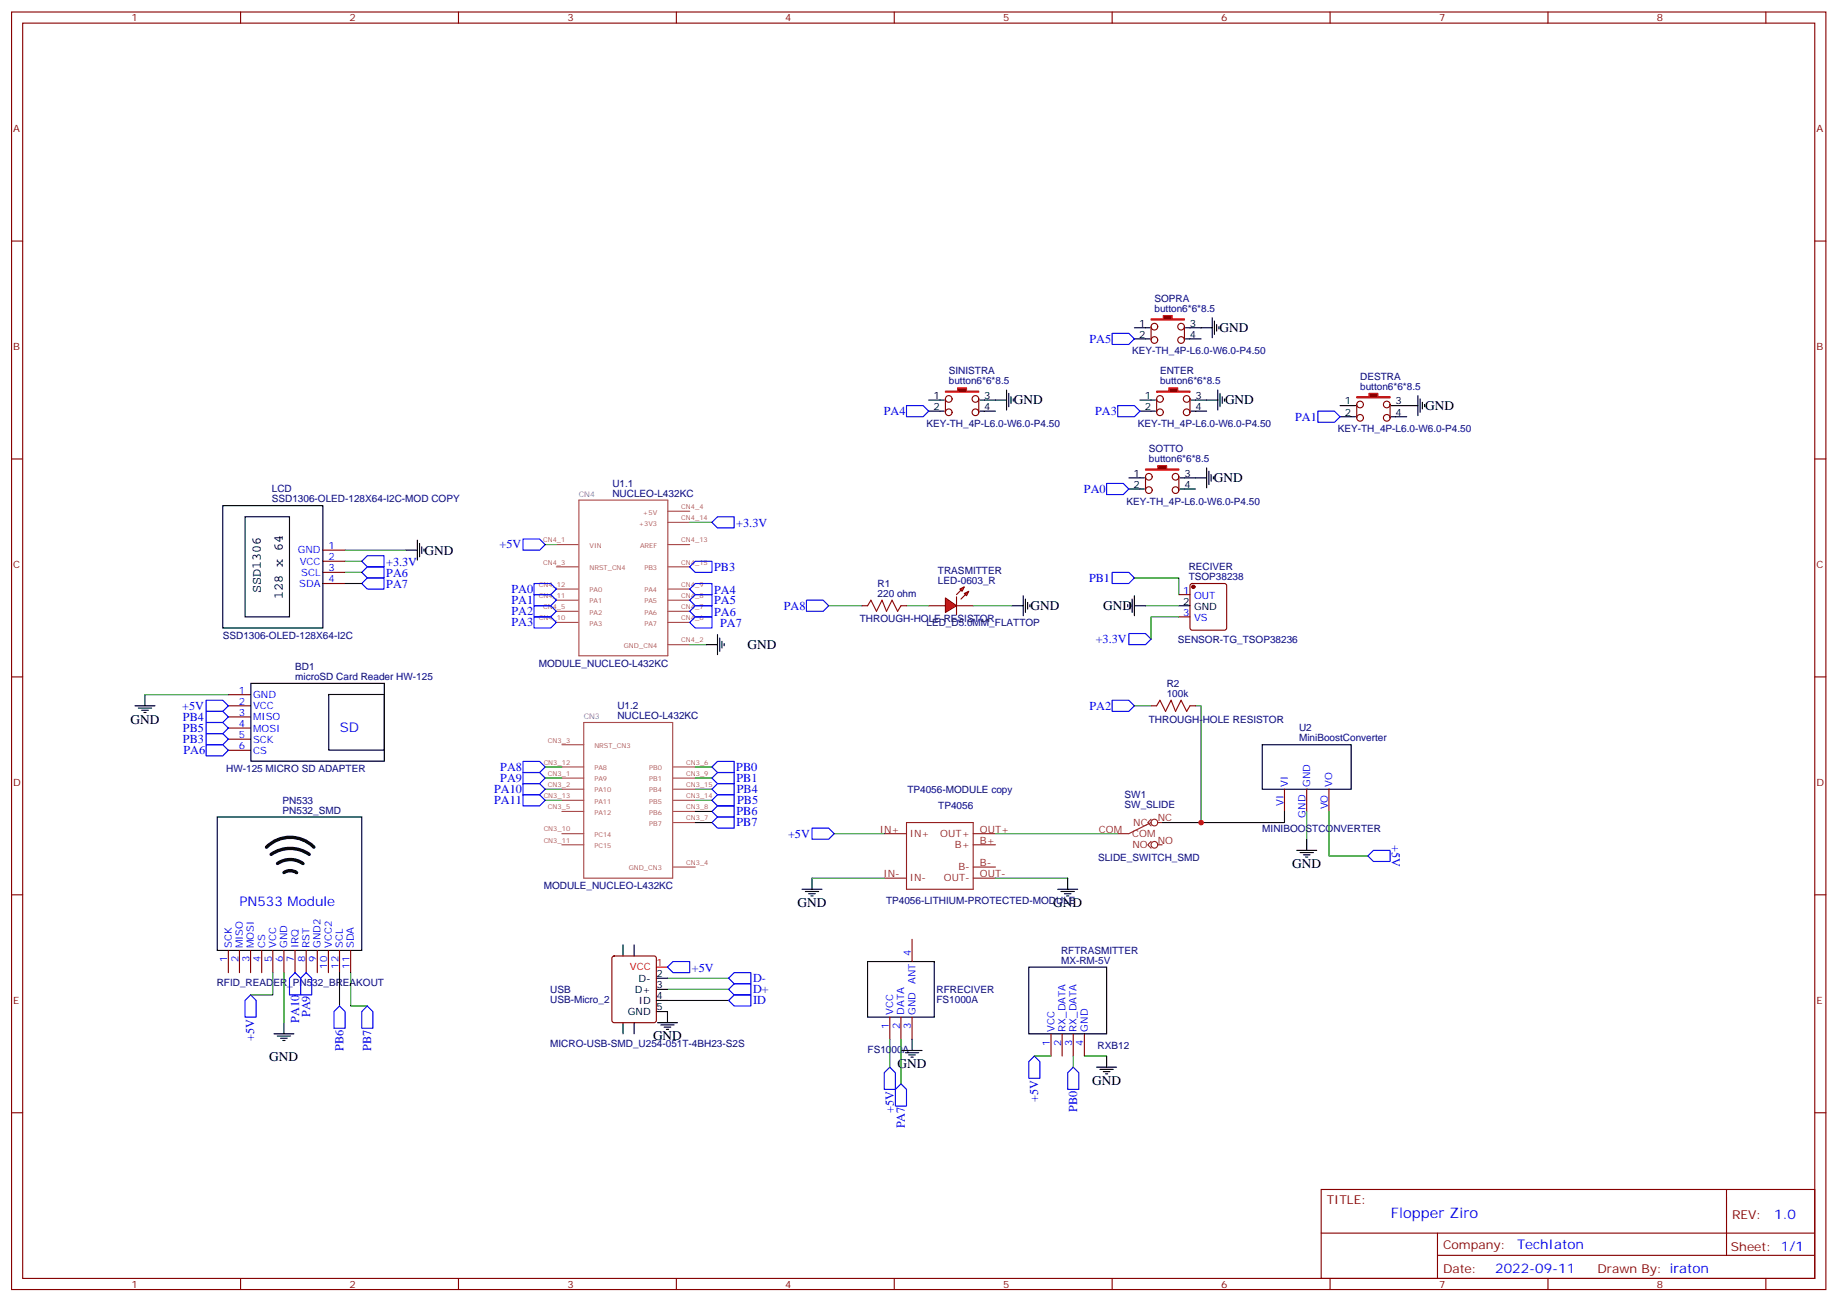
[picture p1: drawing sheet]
<svg xmlns="http://www.w3.org/2000/svg" width="583mm" height="413mm" viewBox="0 0 583 413" stroke-linecap="round" stroke-linejoin="round" font-family="sans-serif">
<g fill="none" stroke="#870000" stroke-width=".35">
<path d="M3.7 3.8h575.7v405.4h-575.7zM7.2 7.3h568.7v398.3h-568.7zM76.3 3.8v3.5M145.5 3.8v3.5M214.6 3.8v3.5M283.8 3.8v3.5M352.9 3.8v3.5M422.1 3.8v3.5M491.2 3.8v3.5M560.4 3.8v3.5M3.7 76.5h3.5M575.9 76.5h3.5"/>
<path d="M3.7 145.6h3.5M575.9 145.6h3.5M102.4 174.6h7.1M102.4 178.1h7.1M102.4 181.6h7.1M102.4 185.1h7.1M3.7 214.8h3.5M575.9 214.8h3.5M3.7 283.9h3.5M575.9 283.9h3.5M72.5 301.6v7M76 301.6v7"/>
<path d="M79.5 301.6v7M83 301.6v7M86.6 301.6v7M90.1 301.6v7M93.6 301.6v7M97.2 301.6v7M100.7 301.6v7M104.2 301.6v7M107.7 301.6v7M111.3 301.6v7M3.7 353.1h3.5M575.9 353.1h3.5"/>
<path d="M419.2 377.4h156.7v28.2h-156.7zM547.9 377.4v20.9M419.3 391.2h156.4M456.2 398.3h119.5M456.2 391.2v14.2M76.3 405.6v3.6M145.5 405.6v3.6M214.6 405.6v3.6M283.8 405.6v3.6M352.9 405.6v3.6M422.1 405.6v3.6M491.2 405.6v3.6"/>
<path d="M560.4 405.6v3.6"/>
</g>
<g fill="none" stroke="#a64a4a" stroke-width=".35">
<path d="M183.7 158.7h28.2v49.4h-28.2zM176.5 179.8h7M176.5 172.8h7M211.9 179.8h7M211.9 172.8h7M211.9 165.7h7M211.9 162.2h7M176.5 197.5h7M176.5 190.4h7M176.5 186.9h7M176.5 194h7M211.9 197.5h7"/>
<path d="M211.9 190.4h7M211.9 186.9h7M211.9 194h7M211.9 204.5h7M178.3 236.3h6.9M185.2 229.2h28.3v49.4h-28.3zM178.3 246.9h6.9M178.3 250.4h6.9M178.3 243.3h6.9M178.3 257.5h6.9M178.3 253.9h6.9M213.7 246.9h6.9"/>
<path d="M213.7 250.4h6.9M213.7 243.3h6.9M213.7 257.5h6.9M213.7 253.9h6.9M178.3 264.5h6.9M178.3 268h6.9M213.7 275.1h6.9M213.7 261h6.9"/>
</g>
<g fill="none" stroke="#00f" stroke-width=".35">
<path d="M114.8 178.1l1.8-1.8h5.2v3.5h-5.2zM165.9 171h5.3l1.8 1.8-1.8 1.8h-5.3zM220.6 178.1h5.3v3.5h-5.3l-1.7-1.8zM225.9 165.7l1.8-1.7h5.3v3.5h-5.3zM114.8 181.6l1.8-1.8h5.2v3.6h-5.2zM114.8 185.1l1.8-1.7h5.2v3.5h-5.2zM165.9 245.1h5.3l1.8 1.8-1.8 1.7h-5.3zM165.9 248.6h5.3l1.8 1.8-1.8 1.8h-5.3zM165.9 241.6h5.3l1.8 1.7-1.8 1.8h-5.3zM165.9 252.2h5.3l1.8 1.7-1.8 1.8h-5.3zM225.9 243.3l1.8-1.7h5.3v3.5h-5.3zM225.9 246.9l1.8-1.8h5.3v3.5h-5.3z"/>
<path d="M225.9 253.9l1.8-1.7h5.3v3.5h-5.3zM225.9 250.4l1.8-1.8h5.3v3.6h-5.3zM227.7 255.7h5.3v3.5h-5.3l-1.8-1.7zM225.9 261l1.8-1.8h5.3v3.5h-5.3zM79.5 315.7l1.8 1.7v5.3h-3.5v-5.3zM107.7 319.2l1.8 1.8v5.2h-3.5v-5.2zM116.6 319.2l1.7 1.8v5.2h-3.5v-5.2z"/>
</g>
<g fill="none" stroke="#000" stroke-width=".35">
<path d="M294.7 126.9h3.5M294.7 130.5h3.5M70.7 160.4h31.7v38.8h-31.7zM77.8 164h14.1v31.7h-14.1zM128.9 174.6h3.5M132.4 171.4v6.3M133.1 172.4v4.3M133.8 173.5v2.1M134.5 174.2v.7M224.2 204.5h3.5M227.7 201.4v6.3M228.4 202.4v4.3"/>
<path d="M229.1 203.5v2.1M229.8 204.2v.7M68.9 259.2h45.9v42.4h-45.9zM86.9 328h6.4M88 328.7h4.2M89 329.4h2.2M89.7 330.1h.8M90.1 324.5v3.5"/>
</g>
<g fill="none" stroke="#008700" stroke-width=".35">
<path d="M109.5 174.6h19.4M109.5 178.1h5.3M218.9 165.7h7M109.5 181.6h5.3M109.5 185.1h5.3M218.9 204.5h5.3M173 246.9h5.3M173 250.4h5.3M173 243.3h5.3M173 253.9h5.3M220.6 246.9h5.3M220.6 243.3h5.3"/>
<path d="M220.6 257.5h5.3M220.6 261h5.3M86.6 308.6v7.1h-7.1M90.1 308.6v15.9M107.7 308.6v10.6M111.3 308.6v10.6h5.3"/>
</g>
<path d="M88.1 274a7.1 7.1 0 0 1 8 0M90.1 276.9l1.1-.5 1.2-.1 1.7 .6M98.1 271.1a10.6 10.6 0 0 0-12.1 0M99.6 268.8a10.6 10.6 0 0 0-15 0" fill="none" stroke="#000" stroke-width="1.1"/>
<path d="M300 124.1h3.9v-1.1h2.8v1.1h3.9v.4h-10.6z" fill="#870000" stroke="#f00" stroke-width=".35"/>
<g fill="none" stroke="#870000" stroke-width=".35">
<path d="M300 126.6v4.2M310.6 126.6v4.2"/>
<circle cx="301.1" cy="130.8" r="1.06"/>
<circle cx="301.1" cy="126.6" r="1.06"/>
<circle cx="309.5" cy="126.6" r="1.06"/>
<circle cx="309.5" cy="130.8" r="1.06"/>
</g>
<path d="M360 104h3.5M360 107.5h3.5M298.2 126.9h1.4M298.2 130.5h1.4M310.9 126.9h5M310.9 130.5h5" fill="none" stroke="#000" stroke-width=".35"/>
<path d="M365.3 101.2h3.8v-1.1h2.9v1.1h3.8v.3h-10.5z" fill="#870000" stroke="#f00" stroke-width=".35"/>
<g fill="none" stroke="#870000" stroke-width=".35">
<path d="M365.3 103.6v4.3M367.4 103.6a1.06 1.06 0 0 0-1.5-.9 1.06 1.06 0 0 0-.3 1.7 1.06 1.06 0 0 0 1.7-.4l.1-.4M375.8 103.6a1.06 1.06 0 0 1-1.4 1 1.06 1.06 0 0 1-.3-1.7 1.06 1.06 0 0 1 1.7 .4v4.6"/>
<circle cx="366.3" cy="107.9" r="1.06"/>
<circle cx="374.8" cy="107.9" r="1.06"/>
</g>
<path d="M363.5 104h1.4M363.5 107.5h1.4M376.2 104h4.9M376.2 107.5h4.9M425.2 128.7h3.6M425.2 132.2h3.6" fill="none" stroke="#000" stroke-width=".35"/>
<path d="M430.5 125.9h3.9v-1.1h2.8v1.1h3.9v.3h-10.6z" fill="#870000" stroke="#f00" stroke-width=".35"/>
<g fill="none" stroke="#870000" stroke-width=".35">
<path d="M430.5 128.3v4.3M441.1 128.3v4.3"/>
<circle cx="431.6" cy="132.6" r="1.06"/>
<circle cx="431.6" cy="128.3" r="1.06"/>
<circle cx="440.1" cy="128.3" r="1.06"/>
<circle cx="440.1" cy="132.6" r="1.06"/>
</g>
<path d="M428.8 128.7h1.4M428.8 132.2h1.4M441.5 128.7h4.9M441.5 132.2h4.9M358.2 151.6h3.5M358.2 155.2h3.5" fill="none" stroke="#000" stroke-width=".35"/>
<path d="M363.5 148.8h3.9v-1.1h2.8v1.1h3.9v.4h-10.6z" fill="#870000" stroke="#f00" stroke-width=".35"/>
<g fill="none" stroke="#870000" stroke-width=".35">
<path d="M363.5 151.3v4.2M374.1 151.3v4.2"/>
<circle cx="364.6" cy="151.3" r="1.06"/>
<circle cx="364.6" cy="155.5" r="1.06"/>
<circle cx="373" cy="151.3" r="1.06"/>
<circle cx="373" cy="155.5" r="1.06"/>
</g>
<path d="M361.7 126.9h3.6M361.7 130.5h3.6M361.7 151.6h1.4M361.7 155.2h1.4M374.4 151.6h5M374.4 155.2h5" fill="none" stroke="#000" stroke-width=".35"/>
<path d="M367 124.1h3.9v-1.1h2.8v1.1h3.9v.4h-10.6z" fill="#870000" stroke="#f00" stroke-width=".35"/>
<g fill="none" stroke="#870000" stroke-width=".35">
<path d="M367 126.6v4.2M377.6 126.6v4.2"/>
<circle cx="368.1" cy="126.6" r="1.06"/>
<circle cx="368.1" cy="130.8" r="1.06"/>
<circle cx="376.6" cy="126.6" r="1.06"/>
<circle cx="376.6" cy="130.8" r="1.06"/>
</g>
<path d="M365.3 126.9h1.4M365.3 130.5h1.4M378 126.9h4.9M378 130.5h4.9" fill="none" stroke="#000" stroke-width=".35"/>
<g fill="#f00" stroke="#870000" stroke-width=".35">
<path d="M300 189.7l3.5 2.5-3.5 2.1z"/>
<path d="M303.5 189.4v5.6z"/>
</g>
<g fill="#870000" stroke="#870000" stroke-width=".35">
<path d="M303.5 188.7l1.4-1.4z"/>
<path d="M306.4 188.7l-1.5 1.4z"/>
</g>
<g fill="#f00" stroke="#870000" stroke-width=".35">
<path d="M304.6 186.9l1.4-.7-.7 1.4z"/>
<path d="M306 188.3l1.4-.7-.7 1.4z"/>
</g>
<g fill="none" stroke="#870000" stroke-width=".35">
<path d="M273.5 192.2h1.8M285.9 192.2h1.8M294.7 192.2h5.3M303.5 192.2h5.3M374.1 188.7h3.5M374.1 195.7h3.5M377.8 185.3l.5-.2h10.2l.5 .2 .3 .5v13.4l-.3 .5-.5 .3h-10.2l-.5-.3-.2-.5v-13.4zM72.5 220.4h7M72.5 223.9h7M72.5 227.5h7M72.5 231h7M72.5 234.5h7"/>
<path d="M72.5 238.1h7M365.3 223.9h1.7M377.6 223.9h1.8M407.6 250.4v7.1M414.7 250.4v7.1M421.7 250.4v7.1M289.4 298v7.1M194.4 303.5l.5-.2h12.7l.6 .4 .1 20.1-.5 .6-12.9 .1-.7-.5v-20zM282.4 322.7v7.1M285.9 322.7v7.1M289.4 322.7v7.1M333.5 328v7.1"/>
<path d="M337 328v7.1M340.6 328v7.1M344.1 328v7.1"/>
</g>
<g fill="none" stroke="#000" stroke-width=".35">
<path d="M381.1 104h3.6M384.7 100.8v6.4M385.4 101.9v4.2M386.1 102.9v2.2M386.8 103.6v.8M315.9 126.9h3.5M319.4 123.8v6.3M320.1 124.8v4.2M320.8 125.9v2.1M321.5 126.6v.7M382.9 126.9h3.5M386.4 123.8v6.3"/>
<path d="M387.1 124.8v4.2M387.8 125.9v2.1M388.5 126.6v.7M446.4 128.7h3.5M449.9 125.5v6.4M450.6 126.6v4.2M451.3 127.6v2.2M452 128.3v.7M379.4 151.6h3.5M382.9 148.4v6.4M383.6 149.5v4.2M384.3 150.6v2.1"/>
<path d="M385 151.3v.7M321.2 192.2h3.5M324.7 189v6.4M325.4 190.1v4.2M326.1 191.1v2.2M326.8 191.8v.7M357.9 191.8v.7M358.6 191.1v2.2M359.3 190.1v4.2M360 192.2h3.5M360 189v6.4M374.1 192.2h3.5"/>
<path d="M79.6 216.8h42.3v24.7h-42.3zM42.8 223.9h6.4M43.9 224.6h4.2M44.9 225.4h2.2M45.6 226.1h.8M46 220.4v3.5M104.3 220.3h17.6v17.7h-17.6zM400.5 236.3h28.3v14.1h-28.3zM257.7 278.6v3.6M338.8 278.6v3.6M411.5 269.8h6.3M412.5 270.5h4.3"/>
<path d="M413.6 271.2h2.1M414.3 271.9h.7M414.7 266.3v3.5M197.7 299.8v3.5M201.2 299.8v3.5M254.5 282.2h6.3M255.6 282.9h4.2M256.6 283.6h2.1M257.3 284.3h.7M335.6 282.2h6.4M336.7 282.9h4.2M337.7 283.6h2.2"/>
<path d="M338.5 284.3h.7M208.3 313.9h3.5M208.3 310.4h3.5M208.3 317.4h3.5M275.3 305.1h21.2v17.6h-21.2zM326.5 306.8h24.7v21.2h-24.7zM197.7 324.5v3.5M201.2 324.5v3.5M208.3 321h3.5v3.5M208.6 324.5h6.4M209.7 325.2h4.2M210.7 325.9h2.2"/>
<path d="M211.5 326.6h.7M286.2 333.3h6.4M287.3 334h4.2M288.4 334.7h2.1M289.1 335.4h.7M289.4 329.8v3.5M348 338.6h6.3M349 339.3h4.3M351.2 335.1v3.5M350.1 340h2.1M350.8 340.7h.7"/>
</g>
<circle cx="378.7" cy="186.2" r=".53" fill="#870000" stroke="#870000" stroke-width=".35"/>
<g fill="none" stroke="#00f" stroke-width=".35">
<path d="M352.9 105.8h5.3l1.8 1.7-1.8 1.8h-5.3zM287.7 128.7h5.2l1.8 1.8-1.8 1.7h-5.2zM354.7 128.7h5.3l1.7 1.8-1.7 1.7h-5.3zM418.2 130.5h5.3l1.7 1.7-1.7 1.8h-5.3zM351.2 153.4h5.2l1.8 1.8-1.8 1.7h-5.2zM169.5 185.1h5.3l1.7 1.8-1.7 1.8h-5.3zM169.5 188.7h5.3l1.7 1.7-1.7 1.8h-5.3zM169.5 192.2h5.3l1.7 1.8-1.7 1.7h-5.3zM169.5 195.7h5.3l1.7 1.8-1.7 1.7h-5.3zM218.9 186.9l1.7-1.8h5.3v3.6h-5.3zM218.9 190.4l1.7-1.7h5.3v3.5h-5.3zM218.9 194l1.7-1.8h5.3v3.5h-5.3z"/>
<path d="M218.9 197.5l1.7-1.8h5.3v3.5h-5.3zM255.9 190.4h5.3l1.8 1.8-1.8 1.8h-5.3zM352.9 181.6h5.3l1.8 1.8-1.8 1.7h-5.3zM358.2 201h5.3l1.8 1.8-1.8 1.7h-5.3zM65.4 222.2h5.3l1.8 1.7-1.8 1.8h-5.3zM65.4 225.7h5.3l1.8 1.8-1.8 1.7h-5.3zM65.4 229.2h5.3l1.8 1.8-1.8 1.8h-5.3zM65.4 232.8h5.3l1.8 1.7-1.8 1.8h-5.3zM65.4 236.3h5.3l1.8 1.8-1.8 1.7h-5.3zM352.9 222.2h5.3l1.8 1.7-1.8 1.8h-5.3zM257.7 262.7h5.3l1.7 1.8-1.7 1.8h-5.3zM434.1 271.6l1.7-1.8h5.3v3.5h-5.3z"/>
<path d="M93.6 308.6l1.8 1.8v5.3h-3.5v-5.3zM97.2 308.6l1.7 1.8v5.3h-3.5v-5.3zM211.8 306.8l1.8-1.7h5.3v3.5h-5.3zM231.2 310.4l1.8-1.8h5.3v3.5h-5.3zM231.2 313.9l1.8-1.8h5.3v3.6h-5.3zM231.2 317.4l1.8-1.7h5.3v3.5h-5.3zM282.4 338.6l1.7 1.8v5.3h-3.5v-5.3zM328.2 335.1l1.8 1.7v5.3h-3.5v-5.3zM340.6 338.6l1.7 1.8v5.3h-3.5v-5.3zM285.9 343.9l1.8 1.8v5.2h-3.6v-5.2z"/>
</g>
<g fill="none" stroke="#008700" stroke-width=".35">
<path d="M173 172.8h3.5M263 192.2h10.5M287.7 192.2h7M308.8 192.2h12.4M360 183.4h14.1v5.3M363.5 192.2h10.6M374.1 195.7h-8.8v7.1M46 220.4h26.5M360 223.9h5.3M379.4 223.9h1.7v37.1M220.6 250.4h5.3M220.6 253.9h5.3"/>
<path d="M407.6 257.5v3.5h-38.8M414.7 257.5v8.8M421.7 257.5v14.1h12.4M257.7 278.6h22.9M264.7 264.5h15.9M315.9 278.6h22.9M315.9 264.5h38.8M211.8 310.4h19.4M211.8 313.9h19.4M211.8 317.4h19.4M282.4 329.8v8.8M285.9 329.8v14.1"/>
<path d="M328.2 335.1h5.3M340.6 335.1v3.5M344.1 335.1h7.1"/>
</g>
<path d="M208.3 306.8h3.5" fill="none" stroke="#f00" stroke-width=".35"/>
<g fill="none" stroke="#8c2424" stroke-width=".35">
<path d="M365.3 259.9l-1.1 1.1 1.1 1M280.6 264.5h7.1M280.6 278.6h7.1M287.7 261h21.1v21.2h-21.1zM308.8 264.5h7.1M308.8 278.6h7.1M308.8 268h7.1M308.8 275.1h7.1M365.3 267l-1.1 1 1.1 1.1M365.3 261l-7.1 3.5h-3.5M367.4 261h1.4M367.4 268h1.4"/>
<circle cx="366.3" cy="268" r="1.06"/>
<circle cx="366.3" cy="261" r="1.06"/>
</g>
<path d="M275.3 192.2l1.1-1.8 1.7 3.6 1.8-3.6 1.4 3.6 1.8-3.6 1.7 3.6 1.1-1.8M367 223.9l1.1-1.7 1.8 3.5 1.7-3.5 1.4 3.5 1.8-3.5 1.8 3.5 1-1.8" fill="none" stroke="#a10000" stroke-width=".35"/>
<circle cx="381.1" cy="261" r=".88" fill="#c00"/>
<text font-size="4.6" fill="#00f" x="441.3" y="386.4">Flopper Ziro</text>
<g font-size="4.2">
<text x="387" y="105.4">GND</text>
<text x="321.7" y="128.3">GND</text>
<text x="388.7" y="128.3">GND</text>
<text x="452.2" y="130.1">GND</text>
<text x="385.2" y="153">GND</text>
<text x="134.7" y="176">GND</text>
<text x="82.7" y="188.3" transform="rotate(-90 82.7 188.3)">SSD1306</text>
<text x="89.8" y="190" transform="rotate(-90 89.8 190)">128 x 64</text>
<text x="327" y="193.6">GND</text>
<text x="350.1" y="193.6">GND</text>
<text x="237.2" y="206">GND</text>
<text x="41.4" y="229.6">GND</text>
<text x="410.1" y="275.4">GND</text>
<text x="253.1" y="287.8">GND</text>
<text x="334.2" y="287.8">GND</text>
<text x="207.2" y="330.1">GND</text>
<text x="85.5" y="336.5">GND</text>
<text x="284.8" y="338.9">GND</text>
<text x="346.6" y="344.2">GND</text>
</g>
<g font-size="4.2" fill="#00f">
<text x="107.8" y="232.3">SD</text>
<text x="76" y="287.4">PN533 Module</text>
<text x="563" y="386.7">1.0</text>
<text x="481.4" y="396.2">TechIaton</text>
<text x="474.5" y="404">2022-09-11</text>
</g>
<g font-size="3.9" fill="#00f">
<text x="345.7" y="108.8">PA5</text>
<text x="280.5" y="131.7">PA4</text>
<text x="347.5" y="131.7">PA3</text>
<text x="411" y="133.5">PA1</text>
<text x="344" y="156.4">PA0</text>
<text x="233.7" y="167.2">+3.3V</text>
<text x="158.5" y="174">+5V</text>
<text x="122.5" y="179.5">+3.3V</text>
<text x="122.6" y="183">PA6</text>
<text x="226.6" y="181">PB3</text>
<text x="345.6" y="184.6">PB1</text>
<text x="122.6" y="186.5">PA7</text>
<text x="162.3" y="188.2">PA0</text>
<text x="162.3" y="191.6">PA1</text>
<text x="226.6" y="188.4">PA4</text>
<text x="226.6" y="191.6">PA5</text>
<text x="162.3" y="195.1">PA2</text>
<text x="226.6" y="195.3">PA6</text>
<text x="248.7" y="193.5">PA8</text>
<text x="162.3" y="198.6">PA3</text>
<text x="228.5" y="198.9">PA7</text>
<text x="347.7" y="204">+3.3V</text>
<text x="57.8" y="225.2">+5V</text>
<text x="345.7" y="225.2">PA2</text>
<text x="58.1" y="228.7">PB4</text>
<text x="58.1" y="232.2">PB5</text>
<text x="58.1" y="235.7">PB3</text>
<text x="58.2" y="239.3">PA6</text>
<text x="158.8" y="244.6">PA8</text>
<text x="233.6" y="244.5">PB0</text>
<text x="156.8" y="251.7">PA10</text>
<text x="158.8" y="248.1">PA9</text>
<text x="233.7" y="248.1">PB1</text>
<text x="233.8" y="251.7">PB4</text>
<text x="156.8" y="255.1">PA11</text>
<text x="233.9" y="255.2">PB5</text>
<text x="233.7" y="262.2">PB7</text>
<text x="233.7" y="258.7">PB6</text>
<text x="250.1" y="265.8">+5V</text>
<text x="441.6" y="268.2" transform="rotate(90 441.6 268.2)">+5V</text>
<text x="219.5" y="308.3">+5V</text>
<text x="239" y="311.6">D-</text>
<text x="239" y="315.2">D+</text>
<text x="98.4" y="322.7" transform="rotate(-90 98.4 322.7)">PA9</text>
<text x="239" y="318.7">ID</text>
<text x="94.9" y="324.6" transform="rotate(-90 94.9 324.6)">PA10</text>
<text x="80.7" y="330.1" transform="rotate(-90 80.7 330.1)">+5V</text>
<text x="109" y="333.4" transform="rotate(-90 109 333.4)">PB6</text>
<text x="117.8" y="333.4" transform="rotate(-90 117.8 333.4)">PB7</text>
<text x="283.6" y="353.1" transform="rotate(-90 283.6 353.1)">+5V</text>
<text x="329.5" y="349.6" transform="rotate(-90 329.5 349.6)">+5V</text>
<text x="341.8" y="352.8" transform="rotate(-90 341.8 352.8)">PB0</text>
<text x="287.1" y="358" transform="rotate(-90 287.1 358)">PA7</text>
</g>
<g font-size="3.9" fill="#800">
<text x="421" y="382">TITLE:</text>
<text x="549.6" y="386.7">REV:</text>
<text x="457.9" y="396.2">Company:</text>
<text x="549.3" y="396.8">Sheet: 1/1</text>
<text x="457.9" y="403.9">Date:</text>
<text x="506.9" y="403.9">Drawn By: iraton</text>
</g>
<g font-size="3.2" fill="#800">
<text x="41.8" y="6.8">1</text>
<text x="110.9" y="6.8">2</text>
<text x="180.1" y="6.8">3</text>
<text x="249.2" y="6.8">4</text>
<text x="318.3" y="6.8">5</text>
<text x="387.5" y="6.8">6</text>
<text x="456.6" y="6.8">7</text>
<text x="525.8" y="6.8">8</text>
<text x="4.2" y="41.9">A</text>
<text x="576.4" y="41.9">A</text>
<text x="4.2" y="111.1">B</text>
<text x="576.4" y="111.1">B</text>
<text x="4.2" y="180.2">C</text>
<text x="576.4" y="180.2">C</text>
<text x="4.2" y="249.3">D</text>
<text x="576.4" y="249.3">D</text>
<text x="4.2" y="318.5">E</text>
<text x="576.4" y="318.5">E</text>
<text x="41.8" y="408.6">1</text>
<text x="110.9" y="408.6">2</text>
<text x="180.1" y="408.6">3</text>
<text x="249.2" y="408.6">4</text>
<text x="318.3" y="408.6">5</text>
<text x="387.5" y="408.6">6</text>
<text x="456.6" y="408.6">7</text>
<text x="525.8" y="408.6">8</text>
</g>
<g font-size="3.2" fill="#000080">
<text x="366.3" y="95.8">SOPRA</text>
<text x="366.3" y="99.1">button6*6*8.5</text>
<text x="359.3" y="112.5">KEY-TH_4P-L6.0-W6.0-P4.50</text>
<text x="301.1" y="118.8">SINISTRA</text>
<text x="368.1" y="118.8">ENTER</text>
<text x="301.1" y="122">button6*6*8.5</text>
<text x="368.1" y="122">button6*6*8.5</text>
<text x="431.6" y="123.8">button6*6*8.5</text>
<text x="431.6" y="120.5">DESTRA</text>
<text x="294" y="135.4">KEY-TH_4P-L6.0-W6.0-P4.50</text>
<text x="361" y="135.4">KEY-TH_4P-L6.0-W6.0-P4.50</text>
<text x="424.5" y="137.2">KEY-TH_4P-L6.0-W6.0-P4.50</text>
<text x="364.6" y="143.5">SOTTO</text>
<text x="364.6" y="146.7">button6*6*8.5</text>
<text x="194.3" y="154.4">U1.1</text>
<text x="86.2" y="159.4">SSD1306-OLED-128X64-I2C-MOD COPY</text>
<text x="86.2" y="156.2">LCD</text>
<text x="194.3" y="157.6">NUCLEO-L432KC</text>
<text x="357.5" y="160.1">KEY-TH_4P-L6.0-W6.0-P4.50</text>
<text x="297.6" y="185.1">LED-0603_R</text>
<text x="297.6" y="182">TRASMITTER</text>
<text x="377.2" y="183.9">TSOP38238</text>
<text x="377.2" y="180.7">RECIVER</text>
<text x="278.5" y="189.4">220 ohm</text>
<text x="278.5" y="186.2">R1</text>
<text x="272.8" y="197.5">THROUGH-HOLE RESISTOR</text>
<text x="70.7" y="202.8">SSD1306-OLED-128X64-I2C</text>
<text x="294" y="198.5">LED_D5.0MM_FLATTOP</text>
<text x="373.7" y="203.9">SENSOR-TG_TSOP38236</text>
<text x="93.7" y="215.8">microSD Card Reader HW-125</text>
<text x="93.7" y="212.5">BD1</text>
<text x="171" y="211.6">MODULE_NUCLEO-L432KC</text>
<text x="370.2" y="221.1">100k</text>
<text x="370.2" y="217.9">R2</text>
<text x="195.9" y="225">U1.2</text>
<text x="195.9" y="228.2">NUCLEO-L432KC</text>
<text x="364.6" y="229.4">THROUGH-HOLE RESISTOR</text>
<text x="412.2" y="231.9">U2</text>
<text x="412.2" y="235.2">MiniBoostConverter</text>
<text x="71.8" y="245">HW-125 MICRO SD ADAPTER</text>
<text x="287.9" y="251.5">TP4056-MODULE copy</text>
<text x="89.7" y="254.9">PN533</text>
<text x="297.7" y="256.7">TP4056</text>
<text x="356.9" y="256.4">SW_SLIDE</text>
<text x="356.9" y="253.2">SW1</text>
<text x="89.7" y="258.2">PN532_SMD</text>
<text x="400.5" y="264.1">MINIBOOSTCONVERTER</text>
<text x="348.4" y="273.3">SLIDE_SWITCH_SMD</text>
<text x="172.5" y="282.2">MODULE_NUCLEO-L432KC</text>
<text x="281.2" y="286.9">TP4056-LITHIUM-PROTECTED-MODULE</text>
<text x="336.7" y="305.8">MX-RM-5V</text>
<text x="336.7" y="302.6">RFTRASMITTER</text>
<text x="68.8" y="312.8">RFID_READER_PN532_BREAKOUT</text>
<text x="174.6" y="315.1">USB</text>
<text x="297.2" y="315">RFRECIVER</text>
<text x="174.6" y="318.2">USB-Micro_2</text>
<text x="297.2" y="318.1">FS1000A</text>
<text x="174.6" y="332.2">MICRO-USB-SMD_U254-051T-4BH23-S2S</text>
<text x="275.3" y="334">FS1000A</text>
<text x="348.3" y="332.7">RXB12</text>
</g>
<g font-size="3.2">
<text x="361.5" y="103.6">1</text>
<text x="361.5" y="107.2">2</text>
<text x="377.6" y="103.6">3</text>
<text x="377.6" y="107.2">4</text>
<text x="296.2" y="126.6">1</text>
<text x="296.2" y="130.1">2</text>
<text x="312.3" y="126.6">3</text>
<text x="312.3" y="130.1">4</text>
<text x="363.3" y="126.6">1</text>
<text x="363.3" y="130.1">2</text>
<text x="379.4" y="126.6">3</text>
<text x="379.4" y="130.1">4</text>
<text x="426.8" y="128.3">1</text>
<text x="426.8" y="131.9">2</text>
<text x="442.9" y="128.3">3</text>
<text x="442.9" y="131.9">4</text>
<text x="359.7" y="151.3">1</text>
<text x="359.7" y="154.8">2</text>
<text x="375.8" y="151.3">3</text>
<text x="375.8" y="154.8">4</text>
<text x="375.4" y="191.8">2</text>
<text x="378.9" y="193.6">GND</text>
<text x="202.6" y="311.4">D-</text>
<text x="208.3" y="310">2</text>
<text x="201.5" y="315">D+</text>
<text x="208.3" y="313.5">3</text>
<text x="208.3" y="317.1">4</text>
<text x="199.2" y="322">GND</text>
<text x="202.7" y="318.5">ID</text>
<text x="208.3" y="320.6">5</text>
</g>
<g font-size="3.2" fill="#00f">
<text x="94.5" y="175.6">GND</text>
<text x="95.1" y="179.1">VCC</text>
<text x="104.2" y="174.2">1</text>
<text x="104.2" y="177.7">2</text>
<text x="95.6" y="182.7">SCL</text>
<text x="104.2" y="181.3">3</text>
<text x="104.2" y="184.8">4</text>
<text x="95" y="186.2">SDA</text>
<text x="375.4" y="188.3">1</text>
<text x="378.9" y="190.1">OUT</text>
<text x="375.4" y="195.4">3</text>
<text x="378.9" y="197.1">VS</text>
<text x="75.8" y="220.1">1</text>
<text x="80.3" y="221.5">GND</text>
<text x="75.8" y="223.7">2</text>
<text x="75.8" y="227.2">3</text>
<text x="80.3" y="225.1">VCC</text>
<text x="75.8" y="230.7">4</text>
<text x="80.3" y="228.6">MISO</text>
<text x="80.3" y="232.1">MOSI</text>
<text x="75.8" y="234.2">5</text>
<text x="75.8" y="237.8">6</text>
<text x="80.3" y="235.7">SCK</text>
<text x="80.3" y="239.2">CS</text>
<text x="408.7" y="249.7" transform="rotate(-90 408.7 249.7)">VI</text>
<text x="415.7" y="249.7" transform="rotate(-90 415.7 249.7)">GND</text>
<text x="422.8" y="249.7" transform="rotate(-90 422.8 249.7)">VO</text>
<text x="407.2" y="255.7" transform="rotate(-90 407.2 255.7)">VI</text>
<text x="421.4" y="256.8" transform="rotate(-90 421.4 256.8)">VO</text>
<text x="414.3" y="259.4" transform="rotate(-90 414.3 259.4)">GND</text>
<text x="72.1" y="305.3" transform="rotate(-90 72.1 305.3)">1</text>
<text x="73.5" y="300.8" transform="rotate(-90 73.5 300.8)">SCK</text>
<text x="75.6" y="305.3" transform="rotate(-90 75.6 305.3)">2</text>
<text x="77" y="300.8" transform="rotate(-90 77 300.8)">MISO</text>
<text x="79.2" y="305.3" transform="rotate(-90 79.2 305.3)">3</text>
<text x="80.6" y="300.8" transform="rotate(-90 80.6 300.8)">MOSI</text>
<text x="82.7" y="305.3" transform="rotate(-90 82.7 305.3)">4</text>
<text x="84.1" y="300.8" transform="rotate(-90 84.1 300.8)">CS</text>
<text x="86.2" y="305.3" transform="rotate(-90 86.2 305.3)">5</text>
<text x="87.6" y="300.8" transform="rotate(-90 87.6 300.8)">VCC</text>
<text x="89.7" y="305.3" transform="rotate(-90 89.7 305.3)">6</text>
<text x="91.2" y="300.8" transform="rotate(-90 91.2 300.8)">GND</text>
<text x="93.3" y="305.3" transform="rotate(-90 93.3 305.3)">7</text>
<text x="94.7" y="300.8" transform="rotate(-90 94.7 300.8)">IRQ</text>
<text x="96.8" y="305.3" transform="rotate(-90 96.8 305.3)">8</text>
<text x="98.2" y="300.8" transform="rotate(-90 98.2 300.8)">RST</text>
<text x="100.3" y="305.3" transform="rotate(-90 100.3 305.3)">9</text>
<text x="101.7" y="300.8" transform="rotate(-90 101.7 300.8)">GND2</text>
<text x="105.3" y="300.8" transform="rotate(-90 105.3 300.8)">VCC2</text>
<text x="108.8" y="300.8" transform="rotate(-90 108.8 300.8)">SCL</text>
<text x="112.3" y="300.8" transform="rotate(-90 112.3 300.8)">SDA</text>
<text x="289.1" y="303.3" transform="rotate(-90 289.1 303.3)">4</text>
<text x="103.9" y="307.4" transform="rotate(-90 103.9 307.4)">10</text>
<text x="107.4" y="307.4" transform="rotate(-90 107.4 307.4)">12</text>
<text x="110.9" y="307.4" transform="rotate(-90 110.9 307.4)">11</text>
<text x="290.5" y="312.3" transform="rotate(-90 290.5 312.3)">ANT</text>
<text x="283.4" y="322" transform="rotate(-90 283.4 322)">VCC</text>
<text x="286.9" y="322" transform="rotate(-90 286.9 322)">DATA</text>
<text x="290.5" y="322" transform="rotate(-90 290.5 322)">GND</text>
<text x="282" y="326.5" transform="rotate(-90 282 326.5)">1</text>
<text x="285.5" y="326.5" transform="rotate(-90 285.5 326.5)">2</text>
<text x="289.1" y="326.5" transform="rotate(-90 289.1 326.5)">3</text>
<text x="334.6" y="327.3" transform="rotate(-90 334.6 327.3)">VCC</text>
<text x="338.1" y="327.3" transform="rotate(-90 338.1 327.3)">RX_DATA</text>
<text x="341.6" y="327.3" transform="rotate(-90 341.6 327.3)">RX_DATA</text>
<text x="345.2" y="327.3" transform="rotate(-90 345.2 327.3)">GND</text>
<text x="333.2" y="331.8" transform="rotate(-90 333.2 331.8)">1</text>
<text x="336.7" y="331.8" transform="rotate(-90 336.7 331.8)">2</text>
<text x="340.2" y="331.8" transform="rotate(-90 340.2 331.8)">3</text>
<text x="343.7" y="331.8" transform="rotate(-90 343.7 331.8)">4</text>
</g>
<g font-size="3.2" fill="#8d2323">
<text x="359.6" y="262">NC</text>
<text x="367.4" y="260.6">NC</text>
<text x="279.2" y="264.2">IN+</text>
<text x="288.7" y="265.6">IN+</text>
<text x="298.4" y="265.6">OUT+</text>
<text x="303" y="269.1">B+</text>
<text x="310.9" y="264.2">OUT+</text>
<text x="310.9" y="267.7">B+</text>
<text x="348.7" y="264.2">COM</text>
<text x="359.3" y="265.6">COM</text>
<text x="359.3" y="269.1">NO</text>
<text x="367.4" y="267.7">NO</text>
<text x="310.9" y="274.7">B-</text>
<text x="280.4" y="278.3">IN-</text>
<text x="288.7" y="279.7">IN-</text>
<text x="299.5" y="279.7">OUT-</text>
<text x="304.1" y="276.2">B-</text>
<text x="310.9" y="278.3">OUT-</text>
</g>
<g font-size="3.2" fill="#f00">
<text x="199.9" y="307.9">VCC</text>
<text x="208.3" y="306.5">1</text>
</g>
<g font-size="2.5" fill="#838383">
<text x="183.7" y="157.6">CN4</text>
<text x="185.2" y="228.2">CN3</text>
</g>
<g font-size="2.1" fill="#a54b4b">
<text x="216.2" y="161.5">CN4_4</text>
<text x="202.7" y="166.8">+3V3</text>
<text x="204" y="163.2">+5V</text>
<text x="216.2" y="165">CN4_14</text>
<text x="172.3" y="172.1">CN4_1</text>
<text x="187.1" y="173.8">VIN</text>
<text x="203.1" y="173.8">AREF</text>
<text x="216.2" y="172.1">CN4_13</text>
<text x="172.3" y="179.2">CN4_3</text>
<text x="216.2" y="179.2">CN4_15</text>
<text x="187.1" y="180.9">NRST_CN4</text>
<text x="204.5" y="180.9">PB3</text>
<text x="171" y="189.7">CN4_11</text>
<text x="171" y="186.2">CN4_12</text>
<text x="187.1" y="191.5">PA1</text>
<text x="187.1" y="187.9">PA0</text>
<text x="204.5" y="191.5">PA5</text>
<text x="204.5" y="187.9">PA4</text>
<text x="216.2" y="189.7">CN4_8</text>
<text x="216.2" y="186.2">CN4_9</text>
<text x="171" y="196.8">CN4_10</text>
<text x="172.3" y="193.3">CN4_5</text>
<text x="187.1" y="195">PA2</text>
<text x="204.5" y="195">PA6</text>
<text x="216.2" y="196.8">CN4_6</text>
<text x="216.2" y="193.3">CN4_7</text>
<text x="187.1" y="198.5">PA3</text>
<text x="204.5" y="198.5">PA7</text>
<text x="216.2" y="203.8">CN4_2</text>
<text x="198" y="205.6">GND_CN4</text>
<text x="173.9" y="235.6">CN3_3</text>
<text x="188.6" y="237.3">NRST_CN3</text>
<text x="172.5" y="242.7">CN3_12</text>
<text x="188.6" y="244.4">PA8</text>
<text x="206" y="244.4">PB0</text>
<text x="217.7" y="242.7">CN3_6</text>
<text x="173.9" y="246.2">CN3_1</text>
<text x="173.9" y="249.7">CN3_2</text>
<text x="188.6" y="247.9">PA9</text>
<text x="188.6" y="251.4">PA10</text>
<text x="206" y="247.9">PB1</text>
<text x="206" y="251.4">PB4</text>
<text x="217.7" y="246.2">CN3_9</text>
<text x="217.7" y="249.7">CN3_15</text>
<text x="172.5" y="253.2">CN3_13</text>
<text x="173.9" y="256.8">CN3_5</text>
<text x="188.6" y="255">PA11</text>
<text x="206" y="255">PB5</text>
<text x="217.7" y="256.8">CN3_8</text>
<text x="217.7" y="253.2">CN3_14</text>
<text x="172.5" y="263.8">CN3_10</text>
<text x="188.6" y="258.5">PA12</text>
<text x="206" y="258.5">PB6</text>
<text x="206" y="262">PB7</text>
<text x="217.7" y="260.3">CN3_7</text>
<text x="172.5" y="267.3">CN3_11</text>
<text x="188.6" y="265.6">PC14</text>
<text x="188.6" y="269.1">PC15</text>
<text x="217.7" y="274.4">CN3_4</text>
<text x="199.5" y="276.1">GND_CN3</text>
</g>
</svg>
